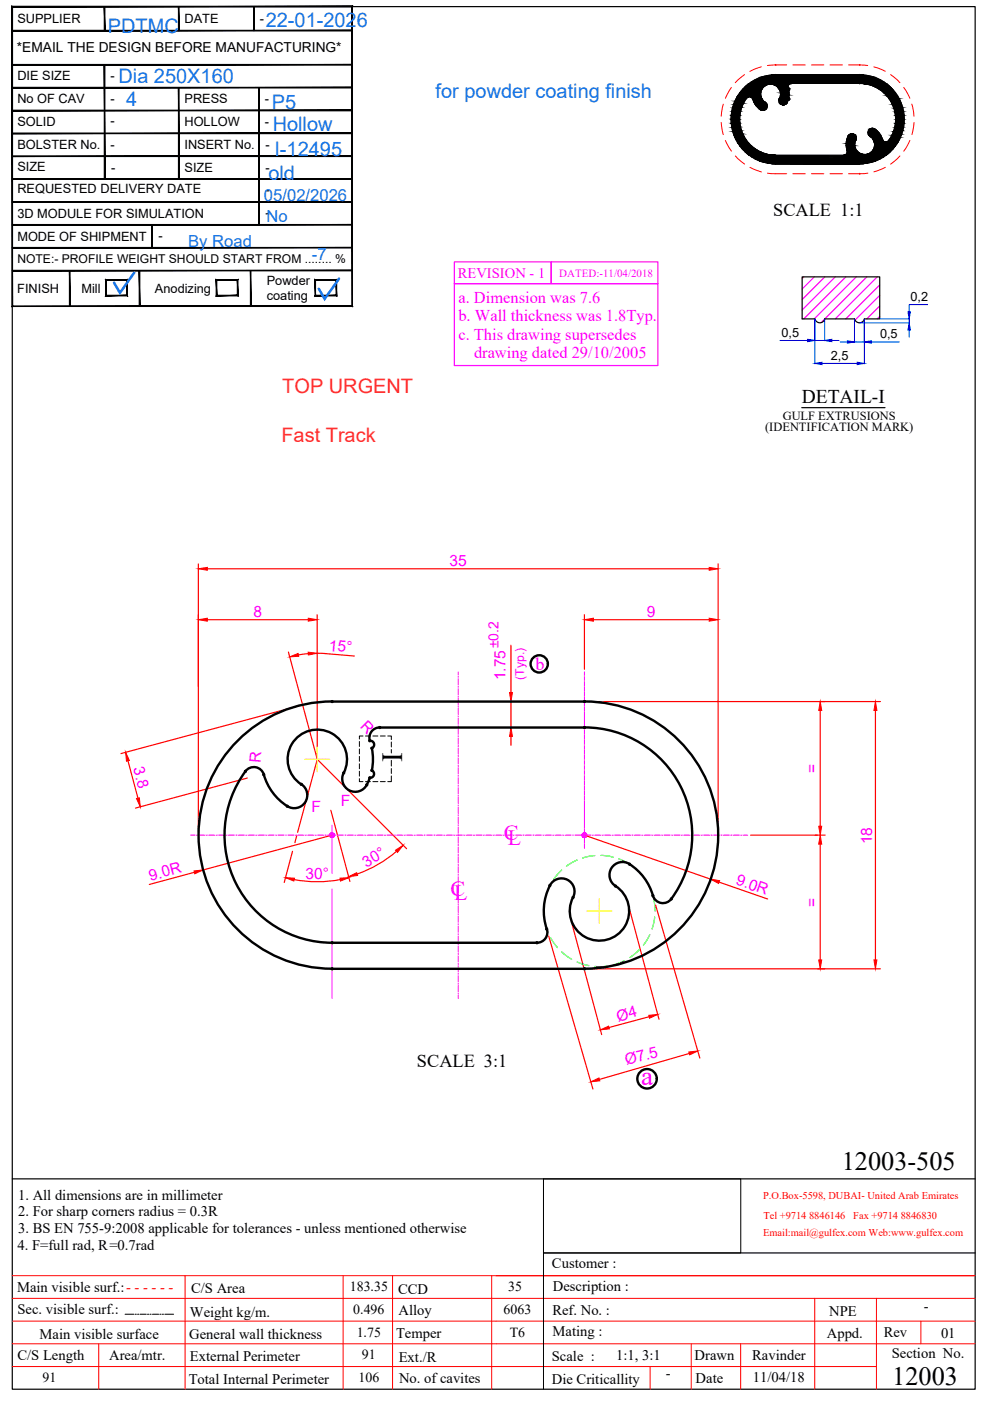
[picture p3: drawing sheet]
<svg xmlns="http://www.w3.org/2000/svg" width="210mm" height="297mm" viewBox="0 0 210 297" stroke-linecap="round" stroke-linejoin="round" font-family="sans-serif">
<!-- layer: Layer3 -->
<path d="M2.6 1.4h204.2v293.1h-204.2zM2.6 249.9h204.2M115.2 265.6h91.6" fill="none" stroke="#000" stroke-width=".25"/>
<g fill="none" stroke="#f00" stroke-width=".21">
<path d="M155.1 18.5l-1.3 2.3M157.9 15.8l-2 1.7M161.4 14.2l-2.4 .9M166.8 13.8l-4.1 .1M168.1 13.8h2.6M172 13.8h2.7M176 13.8h2.6M179.9 13.8l4.1 .1M185.3 14.2l2.4 .9M188.8 15.8l2 1.7M191.6 18.5l1.3 2.3M152.9 26l.5 2.5"/>
<path d="M153.4 22.1l-.5 2.5M153.8 29.8l1.3 2.3M155.9 33.1l2 1.7M159 35.5l2.4 1M162.7 36.7l4.1 .1M168.1 36.8h2.6M172 36.8h2.7M176 36.8h2.6M184 36.7l-4.1 .1M187.7 35.5l-2.4 .9M190.8 33.1l-2 1.7M192.9 29.8l-1.3 2.3"/>
<path d="M193.3 22.1l.5 2.5M193.8 26l-.4 2.5M2.6 270.5h204.2M2.6 275.3h204.2M39.2 270.5v24M72.7 270.5v24M83.2 270.5v24M104.2 270.5v24M172.7 275.3v19.2M185.8 275.3v19.2M2.6 289.7h183.2M20.9 284.9v9.6"/>
<path d="M137.8 289.7v4.8M146.6 284.9v9.6M157 284.9v9.6M195.2 280.1v4.8M206.8 284.9h-204.2M206.8 280.1h-204.2"/>
</g>
<g fill="none" stroke="#000" stroke-width=".21">
<path d="M164.4 15.9l17.9-.1a9.5 9.5 0 0 1 9.4 9.5 9.5 9.5 0 0 1-9.4 9.4h-17.9M164.5 15.8a9.5 9.5 0 0 0-9.5 9.5 9.5 9.5 0 0 0 9.5 9.4M167.1 18.6l.3 .2-.2 .4v1.5l.2 .3-.3 .3-.2 .4M167.1 18.6l.1-.6 .6-.3h14.5a7.6 7.6 0 0 1 6.8 4.2 7.6 7.6 0 0 1-.7 7.9M161.3 23.2l-.8-.6-.7-1.1a.85 .85 0 0 0-.5-.9 .85 .85 0 0 0-1 .2 7.6 7.6 0 0 0-.6 7.9 7.6 7.6 0 0 0 6.8 4.2M162.3 21.7a2.14 2.14 0 0 1-.6-3 2.14 2.14 0 0 1 3-.5 2.14 2.14 0 0 1 .5 3 .92 .92 0 0 0 .6 1 .92 .92 0 0 0 1.1-.5M162.3 21.7a.92 .92 0 0 1 .2 1.3 .92 .92 0 0 1-1.2 .3M179.6 31.9l-.1 .7-.6 .3h-14.5M181.5 29.7a2.1 2.1 0 0 0 .8 2.8 2.1 2.1 0 0 0 2.8-.8 2.1 2.1 0 0 0-.6-2.8 .95 .95 0 0 1-.1-1.5 .95 .95 0 0 1 1.4 .2l.7 .7 .5 .8a.88 .88 0 0 0 1.2 .9l.2-.2M181.5 29.7a.96 .96 0 0 0-.7-1.4 .96 .96 0 0 0-1.2 1l-.2 1.6 .2 1M76.2 157.2v1.1M76.2 158.8v1"/>
<path d="M77 156h-.8v.7M77.5 156h1M79.1 156h1M80.6 156h1.1M82.2 156h.8v.8M83 157.3v1.1M83 158.9v.7M76.2 160.4v1M76.2 161.9v1.1M76.2 163.5v1.1M76.2 165.1v.6h.8M77.5 165.7h1"/>
<path d="M79.1 165.7h1M80.6 165.7h1.1M83 164.5v1.2h-.8M83 161.2v1.2M83 162.9v1.1M26.5 278.6h1.9M28.6 278.6h.3M29.2 278.6h.2M29.7 278.6h1.3M31.3 278.6h.2M31.8 278.6h.2M32.3 278.6h1.3"/>
<path d="M33.9 278.6h.3M34.4 278.6h.3M34.9 278.6h1.9"/>
</g>
<!-- layer: 0 -->
<path d="M115.2 249.9h41.9v15.7h-41.9zM115.2 249.9v44.6" fill="none" stroke="#000" stroke-width=".21"/>
<!-- layer: D -->
<g fill="#f00" stroke="#f00" stroke-width=".21">
<path d="M137.6 215.3l1.9-.2-1.8 .8z"/>
<path d="M127.3 218.3l1.7-.7 .2 .6z"/>
<path d="M26.6 159.5l.8 1.7-.6 .2z"/>
<path d="M28.9 169.3l.6-.2 .2 2z"/>
<path d="M41.1 184.6l2-.1-1.8 .8z"/>
<path d="M72.1 186.2l1.9-.1-1.8 .7z"/>
<path d="M60.5 186.1l1.9 .1-.1 .6z"/>
<path d="M83.9 180.3l1.6-1.1-1.2 1.5z"/>
<path d="M73.9 185.9l1.7-.9 .2 .6z"/>
<path d="M61.4 139.3l1.8-.8 .1 .7z"/>
<path d="M65.3 138.3l1.9 .2-1.8 .4z"/>
<path d="M42.1 131.4l1.9-.3v.6z"/>
<path d="M65.4 131.1l1.8 .3-1.8 .3z"/>
<path d="M42.1 120.6l1.9-.3v.6z"/>
<path d="M150.4 120.3l1.9 .3-1.9 .3z"/>
<path d="M173.9 148.7l.3 1.9h-.6z"/>
<path d="M173.6 175.2h.6l-.3 1.9z"/>
<path d="M173.9 177.1l.3 1.9h-.6z"/>
<path d="M173.6 203.5h.6l-.3 1.9z"/>
<path d="M150.7 186.4l1.9 .3-.2 .6z"/>
<path d="M123.9 131.4l1.9-.3v.6z"/>
<path d="M150.4 131.1l1.9 .3-1.9 .3z"/>
<path d="M185.3 203.5h.6l-.3 1.9z"/>
<path d="M185.6 148.7l.3 1.9h-.6z"/>
<path d="M125.3 229.4l1.7-.9 .2 .7z"/>
<path d="M146 223l2-.2-1.8 .9z"/>
<path d="M108.3 154.2l.3 1.9h-.6z"/>
<path d="M108 146.8h.6l-.3 1.9z"/>
</g>
<g fill="none" stroke="#f00" stroke-width=".25">
<path d="M42.1 119.6v56.8M152.3 119.6v56.8M44 120.6h106.4M44 131.4h21.4M61.2 138.2l6.1 22.8M65.4 138.6l-2.1 .3M67.2 130.3l.1 30.7M67.3 138.5l1.8 .1M69.1 138.6l6 .5M108.3 136.8v10M123.9 130.3v11.6M125.8 131.4h24.6"/>
<path d="M63.5 149.6l-37.9 10.2M108.3 148.7v5.5M108.3 156.1v1.9M124.6 148.7h62.1M173.9 150.6v24.6M185.6 150.6v52.9M27.1 161.3l2.2 7.9M52.5 165l-23.8 6.3M62.9 177.1l-.4 1.6M67.3 161l18.9 18.9M67.3 161l-4.2 15.5M70.1 171.8l4.1 15.1"/>
<path d="M70.4 177.1l-38.7 10.4M123.9 177.1l38.9 13.5M159.2 177.1h15.7M173.9 179v24.5M62 180.5l-1.7 6.6M62.4 186.5a26 26 0 0 0 9.7 0M84.1 180.5a25.7 25.7 0 0 1-8.4 4.8M116.3 198.4l9.4 32.5M121.2 195.4l6.4 24M133.3 192.2l6.4 23.9M139 191.9l9.4 32.4M124.6 205.4h62.1"/>
<path d="M137.6 215.6l-8.5 2.3M146.1 223.4l-19 5.5"/>
</g>
<g fill="#f0f" stroke="#f0f" stroke-width=".21">
<path d="M70.4 177.1h.5v.2z"/>
<path d="M123.9 177.1h.5v.2z"/>
<path d="M70.4 177.1h.5v-.2zM70.4 177.1l.4-.4 .1 .2zM70.6 176.6l-.2 .5 .4-.4z"/>
<path d="M70.4 176.6v.5l.2-.5zM70.2 176.6h.2v.5zM70 176.7l.4 .4-.2-.5z"/>
<path d="M70 176.7l-.1 .2 .5 .2zM69.9 176.9l.5 .2h-.5zM69.9 177.1v.2l.5-.2z"/>
<path d="M69.9 177.3l.1 .1 .4-.3zM70 177.4l.4-.3-.2 .5zM70.4 177.1l-.2 .5h.2z"/>
<path d="M70.4 177.1v.5h.2zM70.4 177.1l.4 .3-.2 .2zM70.4 177.1l.4 .3 .1-.1z"/>
<path d="M123.9 177.1h.5v-.2zM123.9 177.1l.4-.4 .1 .2zM124.1 176.6l-.2 .5 .4-.4z"/>
<path d="M123.9 176.6v.5l.2-.5zM123.7 176.6h.2v.5zM123.5 176.7l.4 .4-.2-.5z"/>
<path d="M123.5 176.7l-.1 .2 .5 .2zM123.4 176.9l.5 .2h-.5zM123.4 177.1v.2l.5-.2z"/>
<path d="M123.4 177.3l.1 .1 .4-.3zM123.9 177.1l-.2 .5-.2-.2zM123.9 177.1l-.2 .5h.2z"/>
<path d="M123.9 177.1v.5h.2zM123.9 177.1l.4 .3-.2 .2zM123.9 177.1l.4 .3 .1-.1z"/>
</g>
<!-- layer: C -->
<g fill="none" stroke="#f0f" stroke-width=".21">
<path d="M97.2 142.5v.6M97.2 143.4v.2M97.2 143.9v1.3M97.2 145.5v.2M97.2 146v1.3M97.2 147.6v.2M97.2 148.1v1.3M97.2 149.7v.2M97.2 150.2v1.3M97.2 151.8v.2M97.2 152.3v1.3M97.2 153.9v.2"/>
<path d="M97.2 154.4v1.3M97.2 156v.2M97.2 156.5v1.3M97.2 158.1v.2M97.2 158.6v1.3M123.9 142.5v.6M123.9 143.2v.2M123.9 143.5v.7M123.9 144.3v.1M123.9 144.6v.6M123.9 145.3v.2M123.9 145.6v.7"/>
<path d="M123.9 146.4v.1M123.9 146.6v.7M123.9 147.4v.2M123.9 147.7v.7M123.9 148.5v.1M123.9 148.7v.7M123.9 149.5v.2M123.9 149.8v.7M123.9 150.6v.1M123.9 150.9v.6M123.9 151.6v.2M123.9 151.9v.7"/>
<path d="M123.9 152.7v.1M123.9 153v.6M123.9 153.7v.2M123.9 154v.7M123.9 154.8v.1M123.9 155.1v.6M123.9 155.8v.2M123.9 156.1v.6M123.9 156.9v.1M123.9 157.1v.7M123.9 157.9v.2M123.9 158.2v.7"/>
<path d="M123.9 159v.1M123.9 159.2v.7M40.4 177.1h1M41.6 177.1h.3M42.1 177.1h1.4M43.7 177.1h.3M44.2 177.1h1.4M45.8 177.1h.3M46.3 177.1h1.3M47.9 177.1h.3M48.4 177.1h1.3M50 177.1h.3"/>
<path d="M50.5 177.1h1.4M52.1 177.1h.3M52.6 177.1h1.4M54.2 177.1h.3M54.7 177.1h1.3M56.3 177.1h.3M56.8 177.1h1.3M58.4 177.1h.3M58.9 177.1h1.3M60.5 177.1h.3M61 177.1h1.3M62.6 177.1h.3"/>
<path d="M63.1 177.1h1.4M64.7 177.1h.3M65.2 177.1h1.3M66.8 177.1h.3M67.3 177.1h1.3M68.9 177.1h.3M69.4 177.1h1.3M70.4 174.9v.8M70.4 175.8v.1M70.4 176.1v.6M70.4 176.9v.1M70.4 177.1v.7"/>
<path d="M70.4 177.9v.1M70.4 178.2v.6M70.4 179v.1M70.4 179.2v.7M70.4 180v.1M71 177.1h.3M71.5 177.1h1.3M73.1 177.1h.3M73.6 177.1h1.3M75.2 177.1h.3M75.7 177.1h1.3M77.3 177.1h.3"/>
<path d="M77.8 177.1h1.3M79.4 177.1h.3M79.9 177.1h1.3M81.5 177.1h.3M82 177.1h1.3M83.6 177.1h.3M84.1 177.1h1.3M85.7 177.1h.3M86.2 177.1h1.3M87.8 177.1h.3M88.3 177.1h1.3M89.9 177.1h.2"/>
<path d="M90.4 177.1h1.3M92 177.1h.2M92.5 177.1h1.3M94.1 177.1h.2M94.6 177.1h1.3M96.2 177.1h.3M96.7 177.1h1.3M97.2 160.2v.2M97.2 160.7v1.3M97.2 162.2v.3M97.2 162.8v1.3M97.2 164.3v.3"/>
<path d="M97.2 164.9v1.3M97.2 166.5v.2M97.2 167v1.3M97.2 168.6v.2M97.2 169.1v1.3M97.2 170.7v.2M97.2 171.2v1.3M97.2 172.7v.3M97.2 173.3v1.3M97.2 174.8v.3M97.2 175.4v1.3M97.2 176.9v.3"/>
<path d="M97.2 177.5v1.3M97.2 179v.3M97.2 179.6v1.3M98.3 177.1h.3M98.8 177.1h1.3M100.4 177.1h.2M100.9 177.1h1.3M102.5 177.1h.2M103 177.1h1.3M104.6 177.1h.2M105.1 177.1h1.3M106.7 177.1h.2"/>
<path d="M107.2 177.1h1.3M108.8 177.1h.2M109.3 177.1h1.3M110.9 177.1h.2M111.4 177.1h1.3M113 177.1h.2M113.5 177.1h1.3M115.1 177.1h.2M115.6 177.1h1.3M117.2 177.1h.2M117.7 177.1h1.3M119.3 177.1h.2"/>
<path d="M119.8 177.1h1.3M121.4 177.1h.2M121.9 177.1h1.3M123.5 177.1h.2M123.9 160v.2M123.9 160.3v.7M123.9 161.1v.1M123.9 161.3v.7M123.9 162.1v.2M123.9 162.4v.7M123.9 163.2v.1M123.9 163.4v.7"/>
<path d="M123.9 164.2v.2M123.9 164.5v.6M123.9 165.3v.1M123.9 165.6v.6M123.9 166.3v.2M123.9 166.6v.6M123.9 167.4v.1M123.9 167.6v.7M123.9 168.4v.2M123.9 168.7v.6M123.9 169.5v.1M123.9 169.7v.7"/>
<path d="M123.9 170.5v.2M123.9 170.8v.6M123.9 171.6v.1M123.9 171.8v.7M123.9 172.6v.1M123.9 172.9v.7M123.9 173.7v.1M123.9 173.9v.7M123.9 174.7v.2M123.9 175v.6M123.9 175.8v.1M123.9 176v.7"/>
<path d="M123.9 176.8v.2M123.9 177.1v.6M123.9 177.9v.1M123.9 178.1v.7M123.9 178.9v.2M123.9 179.2v.7M124 177.1h1.3M125.6 177.1h.2M126.1 177.1h1.3M127.7 177.1h.2M128.2 177.1h1.3M129.8 177.1h.2"/>
<path d="M130.3 177.1h1.3M131.9 177.1h.2M132.4 177.1h1.3M134 177.1h.2M134.5 177.1h1.3M136.1 177.1h.2M136.6 177.1h1.3M138.2 177.1h.2M138.7 177.1h1.3M140.3 177.1h.2M140.8 177.1h1.3M142.4 177.1h.2"/>
<path d="M142.9 177.1h1.3M144.5 177.1h.2M145 177.1h1.3M146.6 177.1h.2M147.1 177.1h1.3M148.7 177.1h.2M149.2 177.1h1.3M150.7 177.1h.3M151.3 177.1h1.3M152.8 177.1h.3M153.4 177.1h1.3M154.9 177.1h.3"/>
<path d="M155.5 177.1h1.3M157.1 177.1h.2M157.6 177.1h.9M70.4 180.3v.6M70.4 181v.2M70.4 181.3v.7M70.4 182.1v.1M70.4 182.4v.6M70.4 183.1v.2M70.4 183.4v.7M70.4 184.2v.1M70.4 184.5v.7"/>
<path d="M70.4 188.5v.4M70.4 189v.2M70.4 189.3v.6M70.4 190.1v.1M70.4 190.3v.7M70.4 191.1v.1M70.4 191.4v.6M70.4 192.2v.1M70.4 192.4v.7M70.4 193.2v.1M70.4 193.5v.6M70.4 194.3v.1"/>
<path d="M70.4 194.5v.7M70.4 195.3v.1M70.4 195.6v.6M70.4 196.4v.1M70.4 196.6v.7M70.4 197.4v.1M70.4 197.7v.6M70.4 198.5v.1M70.4 198.7v.7M70.4 199.5v.1M70.4 199.8v.6M97.2 181.2v.2"/>
<path d="M97.2 181.7v1.3M97.2 183.2v.3M97.2 183.8v1.3M97.2 185.3v.3M97.2 185.9v1.3M97.2 187.4v.3M97.2 188v1.3M97.2 189.5v.3M97.2 190.1v1.3M97.2 191.6v.3M97.2 192.2v1.3M97.2 193.7v.3"/>
<path d="M97.2 194.3v1.3M97.2 195.8v.3M97.2 196.3v1.4M97.2 197.9v.3M97.2 198.5v1.3M70.4 200.6v.1M70.4 200.8v.7M70.4 201.6v.1M70.4 201.9v.6M70.4 202.7v.1M70.4 202.9v.7M70.4 203.7v.1"/>
<path d="M70.4 204v.6M70.4 204.8v.1M70.4 205v.7M70.4 205.8v.1M70.4 206.1v.6M70.4 206.8v.2M70.4 207.1v.7M70.4 207.9v.1M70.4 208.2v.6M70.4 208.9v.2M70.4 209.2v.7M70.4 210v.1"/>
<path d="M70.4 210.3v.6M70.4 211.1v.1M70.4 211.3v.4M97.2 200v.3M97.2 200.6v1.3M97.2 202.1v.3M97.2 202.7v1.3M97.2 204.2v.3M97.2 204.8v1.3M97.2 206.3v.3M97.2 206.8v1.4M97.2 208.4v.3"/>
<path d="M97.2 208.9v1.4M97.2 210.5v.3M97.2 211v.7"/>
</g>
<g fill="none" stroke="#ff0" stroke-width=".25">
<path d="M67.3 158.4v.3M67.3 158.8h.1M67.3 158.9v.4M67.3 159.4v.1M67.3 159.5v.4M64.6 161h.4M65 161h.1M65.2 161h.4M65.7 161h.1M65.8 161h.4M66.3 161h.1M66.4 161h.4"/>
<path d="M66.9 161h.1M67.1 161h.4M67.3 160v.1M67.3 160.2v.4M67.3 160.6v.1M67.3 160.8v.4M67.3 161.3h.1M67.3 161.4v.4M67.3 161.9v.1M67.3 162.1v.3M67.3 162.5v.1M67.3 162.7v.4"/>
<path d="M67.3 163.2h.1M67.3 163.3v.3M67.5 161h.1M67.7 161h.4M68.2 161h.1M68.3 161h.4M68.8 161h.1M69 161h.4M69.4 161h.1M69.6 161h.3M124.5 193.2h.3M124.8 193.2h.1"/>
<path d="M125 193.2h.4M125.5 193.2h.1M125.6 193.2h.4M126.1 193.2h.1M126.3 193.2h.4M126.7 193.2h.1M126.9 193.2h.4M127.1 190.5v.3M127.1 190.9v.1M127.1 191.1v.4M127.1 191.5v.1M127.1 191.7v.4"/>
<path d="M127.1 192.2h.1M127.1 192.3v.4M127.1 192.8v.1M127.1 193v.3M127.1 193.4v.1M127.1 193.6v.4M127.1 194.1h.1M127.1 194.2v.4M127.1 194.7v.1M127.1 194.8v.4M127.1 195.3v.1M127.1 195.5v.3"/>
<path d="M127.4 193.2h.1M127.5 193.2h.4M128 193.2h.1M128.1 193.2h.4M128.6 193.2h.1M128.8 193.2h.4M129.2 193.2h.1M129.4 193.2h.3"/>
</g>
<!-- layer: H -->
<g fill="none" stroke="#0f0" stroke-width=".25">
<path d="M115.4 191.2l-.1 2.6M115.5 195.1l.7 2.5M116.7 187.5l-1 2.5M116.7 198.8l1.5 2.1M119.1 184.5l-1.7 1.9M122.3 182.4l-2.2 1.2M126.1 181.4l-2.6 .5M127.4 181.4l2.6 .3M131.2 182.1l2.3 1.2M134.6 184.1l1.8 1.8M137.1 187l1.2 2.3M137.8 198.2l-1.4 2.2"/>
<path d="M138.6 190.6l.3 2.6M138.8 194.4l-.5 2.6M119.1 201.8l2.1 1.6M122.4 204l2.4 .7M128.7 204.8l-2.6 .1M132.4 203.7l-2.4 .9M135.6 201.4l-2 1.6"/>
</g>
<!-- layer: D -->
<g fill="none" stroke="#f0f" stroke-width=".25">
<path d="M96.3 55.5h20.6v4.6h-20.6zM116.9 55.5h22.6v4.6h-22.6zM170.4 58.7l-.3 .4M172.7 58.7l-2.6 2.6M174.9 58.7l-4.8 4.8M177.1 58.7l-7 7M179.3 58.7l-8.9 8.9M181.5 58.7l-8.9 8.9M183.8 58.7l-9.7 9.7M186 58.7l-8.9 8.9M96.3 60.1h43.2v17.4h-43.2zM186.5 67.1l-.5 .5"/>
<path d="M186.5 64.9l-2.7 2.7M186.5 62.6l-5.2 5.3M186.5 60.4l-7.2 7.2"/>
</g>
<!-- layer: Layer3 -->
<g fill="none" stroke="#000" stroke-width=".51">
<path d="M50.4 157a28.1 28.1 0 0 1 20-8.3h53.5a28.3 28.3 0 0 1 28.4 28.4 28.3 28.3 0 0 1-28.4 28.3h-53.5a28.3 28.3 0 0 1-26.1-17.5 28.3 28.3 0 0 1 6.1-30.9zM78.4 157a2.21 2.21 0 0 1 2.1-2.8h43.4a22.8 22.8 0 0 1 20.5 12.8 22.8 22.8 0 0 1-2.4 23.9 2.21 2.21 0 0 1-3.6-1 11.5 11.5 0 0 0-5.5-7 2.76 2.76 0 0 0-3.4 1.4 2.76 2.76 0 0 0 1 3.5 6.3 6.3 0 0 1 1.8 8.8 6.3 6.3 0 0 1-8.8 1.8 6.3 6.3 0 0 1-1.8-8.7 2.82 2.82 0 0 0-2.2-3.4 2.82 2.82 0 0 0-3.3 2.3 12.1 12.1 0 0 0-.2 8.8 2.21 2.21 0 0 1-2.2 2.5h-43.4a22.8 22.8 0 0 1-20.4-12.8 22.8 22.8 0 0 1 2.4-23.9 2.21 2.21 0 0 1 3.5 1M78.4 157a.84 .84 0 0 1 .9 .7 .84 .84 0 0 1-.4 .9M78.8 158.6l.3 2.1-.3 2.6M55.9 164.2a11.8 11.8 0 0 0 5 6.7M72.9 163.9a6.3 6.3 0 0 0-2.5-8.4 6.3 6.3 0 0 0-8.5 2.2 6.3 6.3 0 0 0 2 8.6 2.76 2.76 0 0 1 .8 3.8 2.76 2.76 0 0 1-3.8 .8M78.8 163.3a.84 .84 0 0 1 .5 1 .84 .84 0 0 1-.9 .6 3.9 3.9 0 0 1-2.5 2.9 2.76 2.76 0 0 1-2.8-1 2.76 2.76 0 0 1-.2-2.9"/>
<circle cx="114.3" cy="140.8" r="1.83"/>
<circle cx="137.2" cy="228.7" r="2.06"/>
</g>
<g fill="#f00" stroke="#f00" stroke-width=".21">
<circle cx="182.3" cy="36.8" r=".08"/>
<circle cx="182.3" cy="13.8" r=".08"/>
<circle cx="164.4" cy="13.8" r=".08"/>
</g>
<g fill="#000" stroke="#000" stroke-width=".21">
<path d="M161.6 23.4h.3zM165.8 22.2h.5zM180.5 28.4h.2zM184.8 27.2h.3z"/>
<path d="M22.1 1.4l.1 5.1v-5.1zM22.1 1.4l.1 5.1h-.1z"/>
<path d="M22.1 13.7l.1 24.3v-24.3zM22.1 13.7l.1 24.3h-.1z"/>
<path d="M37.8 1.4l.2 5.1v-5.1zM37.8 1.4l.2 5.1h-.2z"/>
<path d="M37.8 18.6l.2 19.4v-19.4zM37.8 18.6l.2 19.4h-.2z"/>
<path d="M53.8 1.4l.1 5.1v-5.1zM53.8 1.4l.1 5.1h-.1z"/>
<path d="M54.8 18.6l.2 29.1v-29.1zM54.8 18.6l.2 29.1h-.2z"/>
<path d="M2.6 13.8h72.1v-.1zM2.6 13.7h72.1l-72.1 .1z"/>
<path d="M2.6 6.6h72.1v-.2zM2.6 6.4h72.1l-72.1 .2z"/>
<path d="M2.7 18.7h72v-.2zM2.7 18.5h72l-72 .2z"/>
<path d="M156.9 19.6h4.4zM156.9 19.6h4.4z"/>
<path d="M156.9 19.6l4.4 .4v-.4zM156.9 19.6l4.4 .4h-4.7z"/>
<path d="M157.2 19.2l4.1 .4 .1-.4zM157.2 19.2l4.1 .4h-4.4z"/>
<path d="M157.5 19l3.9 .2 .1-.2zM157.5 19l3.9 .2h-4.2z"/>
<path d="M157.5 18.9h4.1zM157.5 18.9l4 .1z"/>
<path d="M157.9 18.5l3.7 .4 .2-.4zM157.5 18.9l.4-.4 3.7 .4z"/>
<path d="M158.1 18.3l3.7 .2 .3-.2zM158.1 18.3l3.7 .2h-3.9z"/>
<path d="M158.1 18.3h4zM158.1 18.3h4z"/>
<path d="M158.4 18.1l3.7 .2 .4-.2zM158.1 18.3l.3-.2 3.7 .2z"/>
<path d="M158.6 17.9l3.9 .2 .3-.2zM158.4 18.1l.2-.2 3.9 .2z"/>
<path d="M158.6 17.9h4.6zM158.6 17.9h4.2z"/>
<path d="M158.6 17.9h4.6zM158.6 17.9h4.6z"/>
<path d="M164.7 18.3l2.4 .1zM164.7 18.3l2.4 .1z"/>
<path d="M164.8 18.4l2.3 .1v-.1zM164.8 18.4l2.3 .1h-2.2z"/>
<path d="M164.9 18.5l2.2 .1v-.1zM164.9 18.5l2.2 .1h-2.1zM165 18.6h2.1zM165 18.6h2.1z"/>
<path d="M164.6 18.2h2.5zM164.6 18.2l2.5 .1z"/>
<path d="M164.4 18.1l2.7 .1v-.1zM164.4 18.1l2.7 .1h-2.5z"/>
<path d="M164.4 18.1h2.8zM164.4 18.1h2.7z"/>
<path d="M165 18.6h2.2zM165 18.6h2.2z"/>
<path d="M165 18.6h2.2zM165 18.6h2.2z"/>
<path d="M165 18.6l2.2 .1zM165 18.6l2.2 .1z"/>
<path d="M164.1 18h3.1zM164.1 18l3.1 .1z"/>
<path d="M165 18.7h2.3zM165 18.7h2.3z"/>
<path d="M165.3 19.2l2 .1-.1-.1zM165.3 19.2l2 .1h-1.9z"/>
<path d="M164 18h3.3zM164 18h3.2z"/>
<path d="M165.4 19.3l1.9 .4v-.4zM165.4 19.3l1.9 .4h-1.8z"/>
<path d="M165.1 18.7h2.2zM165.1 18.7h2.2z"/>
<path d="M165.3 19.1h2zM165.3 19.1l1.9 .1z"/>
<path d="M163.8 17.9h3.5zM163.8 17.9l3.5 .1z"/>
<path d="M165.5 19.7h1.8zM165.5 19.7h1.8z"/>
<path d="M165.5 19.7l1.8 .4v-.4zM165.5 19.7l1.8 .4h-1.8z"/>
<path d="M165.1 18.7l2.3 .1zM165.1 18.7l2.3 .1z"/>
<path d="M165.3 19.1h2zM165.3 19.1h2z"/>
<path d="M163.6 17.9h3.7zM163.6 17.9h3.7z"/>
<path d="M165.3 19.1h2zM165.3 19.1h2z"/>
<path d="M163.2 17.9h4.2zM163.2 17.9h4.1z"/>
<path d="M165.1 18.8h2.3zM165.1 18.8h2.3z"/>
<path d="M165.1 18.8l2.3 .1zM165.1 18.8l2.3 .1z"/>
<path d="M165.2 18.9h2.2zM165.2 18.9h2.2z"/>
<path d="M165.2 18.9l2.2 .1zM165.2 18.9l2.2 .1zM165.2 19h2.2zM165.2 19h2.2z"/>
<path d="M165.2 19h2.2zM165.2 19h2.2z"/>
<path d="M165.3 19h2.1zM165.3 19l2 .1z"/>
<path d="M158.7 17.8h8.7zM158.7 17.8l8.7 .1z"/>
<path d="M158.7 17.8h8.8zM158.7 17.8h8.7z"/>
<path d="M158.8 17.7h8.7zM158.8 17.7l8.7 .1z"/>
<path d="M158.8 17.7h8.9zM158.8 17.7h8.7z"/>
<path d="M158.9 17.7h8.9zM158.8 17.7h8.9z"/>
<path d="M164.4 15.9h18.7zM163.6 15.9h19.5z"/>
<path d="M163.6 15.9l20.4 .1-.9-.1zM162.7 16l.9-.1 20.4 .1z"/>
<path d="M162.7 16l22.1 .2-.8-.2zM161.8 16.2l.9-.2 22.1 .2z"/>
<path d="M161.8 16.2l23.9 .3-.9-.3zM161 16.5l.8-.3 23.9 .3z"/>
<path d="M161 16.5l25.5 .4-.8-.4zM160.2 16.9l.8-.4 25.5 .4z"/>
<path d="M160.2 16.9l27 .4-.7-.4zM159.5 17.3l.7-.4 27 .4z"/>
<path d="M159.5 17.3l28.4 .4-.7-.4zM158.9 17.7l.6-.4 28.4 .4z"/>
<path d="M182.3 17.7h5.6zM182.3 17.7h5.6z"/>
<path d="M183.1 17.7l4.9 .1zM183.1 17.7l4.9 .1z"/>
<path d="M183.3 17.8l4.8 .1zM183.3 17.8l4.8 .1z"/>
<path d="M183.9 17.9l4.4 .2-.2-.2zM183.9 17.9l4.4 .2h-3.7z"/>
<path d="M184.6 18.1l4 .2-.3-.2zM184.6 18.1l4 .2h-3.3z"/>
<path d="M185.3 18.3l3.4 .1zM185.3 18.3l3.4 .1z"/>
<path d="M185.4 18.4l3.6 .3-.3-.3zM185.4 18.4l3.6 .3h-2.9z"/>
<path d="M186.1 18.7l3.2 .3-.3-.3zM186.1 18.7l3.2 .3h-2.9z"/>
<path d="M186.4 19l3 .2-.1-.2zM186.4 19l3 .2h-2.6z"/>
<path d="M186.8 19.2l3 .4-.4-.4zM186.8 19.2l3 .4h-2.5z"/>
<path d="M187.3 19.6l2.5 .1zM187.3 19.6l2.5 .1z"/>
<path d="M187.4 19.7l2.8 .5-.4-.5zM187.4 19.7l2.8 .5h-2.3z"/>
<path d="M2.6 38h72.1v-.1zM2.6 37.9h72.1l-72.1 .1z"/>
<path d="M2.6 28.3h72.1v-.1zM2.6 28.2h72.1l-72.1 .1z"/>
<path d="M2.6 33.2h72.1v-.2zM2.6 33h72.1l-72.1 .2z"/>
<path d="M2.6 23.5h72.1v-.1zM2.6 23.4h72.1l-72.1 .1z"/>
<path d="M155 25.3h1.8zM155 25.3h1.8z"/>
<path d="M155 25.3l1.9 .8-.1-.8zM155 25.3l1.9 .8h-1.9z"/>
<path d="M155 24.5l1.8 .8 .1-.8zM155 24.5l1.8 .8h-1.8z"/>
<path d="M155 26.1l1.9 .1zM155 26.1l1.9 .1z"/>
<path d="M155 24.4h1.9zM155 24.4l1.9 .1z"/>
<path d="M155 26.2l2 .7-.1-.7zM155 26.2l2 .7h-1.9z"/>
<path d="M155.1 23.7l1.8 .7 .1-.7zM155.1 23.7l1.8 .7h-1.9z"/>
<path d="M155.1 26.9l1.9 .1v-.1zM155.1 26.9l1.9 .1h-1.8z"/>
<path d="M155.2 23.6l1.8 .1v-.1zM155.2 23.6l1.8 .1h-1.9z"/>
<path d="M155.2 27l2 .6-.2-.6zM155.2 27l2 .6h-1.9z"/>
<path d="M155.3 27.6l2 .3-.1-.3zM155.3 27.6l2 .3h-2z"/>
<path d="M155.3 22.9l1.7 .7 .2-.7zM155.3 22.9l1.7 .7h-1.8z"/>
<path d="M155.3 22.7l1.9 .2 .1-.2zM155.3 22.7l1.9 .2h-1.9z"/>
<path d="M155.3 27.9l2.2 .5-.2-.5zM155.3 27.9l2.2 .5h-2z"/>
<path d="M155.5 28.4l2.1 .3-.1-.3zM155.5 28.4l2.1 .3h-2z"/>
<path d="M155.5 22.2l1.8 .5 .2-.5zM155.5 22.2l1.8 .5h-2z"/>
<path d="M155.6 21.9l1.9 .3 .1-.3zM155.6 21.9l1.9 .3h-2z"/>
<path d="M155.6 28.7l2.2 .4-.2-.4zM155.6 28.7l2.2 .4h-2z"/>
<path d="M155.8 29.1l2.3 .4-.3-.4zM155.8 29.1l2.3 .4h-2.1z"/>
<path d="M155.8 21.5l1.8 .4 .3-.4zM155.8 21.5l1.8 .4h-2z"/>
<path d="M156 21.1l1.9 .4 .2-.4zM156 21.1l1.9 .4h-2.1z"/>
<path d="M156 29.5l2.3 .3-.2-.3zM156 29.5l2.3 .3h-2.2z"/>
<path d="M156.1 29.8l2.6 .5-.4-.5zM156.1 29.8l2.6 .5h-2.3z"/>
<path d="M156.1 20.8l2 .3 .2-.3zM156.1 20.8l2 .3h-2.1z"/>
<path d="M156.2 20.7h2.2zM156.2 20.7l2.1 .1h-2.2z"/>
<path d="M156.3 20.6h2.2zM156.3 20.6l2.1 .1z"/>
<path d="M156.3 20.6h2.3zM156.3 20.6h2.2z"/>
<path d="M156.4 30.3l2.4 .1zM156.4 30.3l2.4 .1z"/>
<path d="M156.3 20.5h2.4zM156.3 20.5l2.3 .1z"/>
<path d="M156.3 20.5h2.5zM156.3 20.5h2.4z"/>
<path d="M156.5 30.4l2.8 .6-.5-.6zM156.5 30.4l2.8 .6h-2.4z"/>
<path d="M156.3 20.5h2.6zM156.3 20.5h2.5z"/>
<path d="M156.9 31h2.5zM156.9 31h2.5z"/>
<path d="M156.9 31l3.1 .5-.6-.5zM156.9 31l3.1 .5h-2.7z"/>
<path d="M157.3 31.5l3 .2-.3-.2zM157.3 31.5l3 .2h-2.8z"/>
<path d="M157.5 31.7l3.1 .2-.3-.2zM157.5 31.7l3.1 .2h-2.9z"/>
<path d="M157.7 31.9l3.6 .3-.7-.3zM157.7 31.9l3.6 .3h-3.3z"/>
<path d="M156.6 20l4.7 .3v-.3zM156.6 20l4.7 .3h-4.9z"/>
<path d="M156.4 20.3l4.9 .1zM156.4 20.3l4.9 .1h-4.9z"/>
<path d="M156.4 20.4l5 .1zM156.4 20.4l5 .1z"/>
<path d="M158 32.2l3.4 .1zM158 32.2l3.4 .1z"/>
<path d="M158.9 20.5h2.5zM158.9 20.5h2.5z"/>
<path d="M159 20.5h2.4zM159 20.5h2.4z"/>
<path d="M159.2 20.5l2.2 .1zM159.2 20.5l2.2 .1z"/>
<path d="M159.3 20.6l2.1 .1zM159.3 20.6l2.1 .1z"/>
<path d="M158.1 32.3l4 .2-.7-.2zM158.1 32.3l4 .2h-3.7z"/>
<path d="M159.4 20.7l2.1 .1zM159.4 20.7l2.1 .1z"/>
<path d="M159.5 20.8h2zM159.5 20.8h2z"/>
<path d="M159.5 20.8l2 .1zM159.5 20.8l2 .1z"/>
<path d="M159.6 20.9l2 .1-.1-.1zM159.6 20.9l2 .1h-2z"/>
<path d="M161.6 23.4h.3zM161.6 23.4h.3z"/>
<path d="M159.6 21l2.1 .2-.1-.2zM159.6 21l2.1 .2h-2.1z"/>
<path d="M159.6 21.2l2.3 .3-.2-.3zM159.6 21.2l2.3 .3h-2.1z"/>
<path d="M159.8 21.5l2.3 .1zM159.8 21.5l2.3 .1z"/>
<path d="M159.8 21.6l2.4 .1-.1-.1zM159.8 21.6l2.4 .1h-2.3z"/>
<path d="M161.4 23.4h.7zM161.4 23.4h.5z"/>
<path d="M158.4 32.5l4.5 .3-.8-.3zM158.4 32.5l4.5 .3h-4.3z"/>
<path d="M161.4 23.3h.7zM161.4 23.3l.7 .1z"/>
<path d="M161.3 23.3h.9zM161.3 23.3h.8z"/>
<path d="M159.9 21.7l2.5 .1zM159.9 21.7l2.5 .1z"/>
<path d="M161.2 23.2h1zM161.2 23.2l1 .1z"/>
<path d="M161.1 23.2h1.3zM161.1 23.2h1.1z"/>
<path d="M159.9 21.8l2.6 .1-.1-.1zM159.9 21.8l2.6 .1h-2.5z"/>
<path d="M161 23.1h1.5zM161 23.1l1.4 .1z"/>
<path d="M160 21.9l2.6 .2-.1-.2zM160 21.9l2.6 .2h-2.5z"/>
<path d="M160.1 22.1h2.5zM160.1 22.1h2.5z"/>
<path d="M160.8 22.9l1.7 .2 .1-.2zM160.8 22.9l1.7 .2h-1.5z"/>
<path d="M160.1 22.1l2.5 .2v-.2zM160.1 22.1l2.5 .2h-2.4z"/>
<path d="M160.6 22.7l2 .2v-.2zM160.6 22.7l2 .2h-1.8zM160.8 22.9h1.8zM160.8 22.9h1.8z"/>
<path d="M160.2 22.3l2.5 .1-.1-.1zM160.2 22.3l2.5 .1h-2.4z"/>
<path d="M160.3 22.4l2.4 .1zM160.3 22.4l2.4 .1z"/>
<path d="M160.4 22.5l2.3 .1zM160.4 22.5l2.3 .1z"/>
<path d="M160.5 22.6l2.1 .1 .1-.1zM160.5 22.6l2.1 .1h-2z"/>
<path d="M158.6 32.8h4.8zM158.6 32.8h4.8z"/>
<path d="M158.7 32.8l4.9 .1zM158.7 32.8l4.9 .1z"/>
<path d="M158.8 32.9h5.6zM158.8 32.9h5.6z"/>
<path d="M165.8 22.2h.4zM166 22.2h.2z"/>
<path d="M165.8 22.2h.5zM165.8 22.2h.5z"/>
<path d="M165.7 22.1h.8zM165.7 22.1l.6 .1z"/>
<path d="M165.6 22.1h.9zM165.6 22.1h.9z"/>
<path d="M165.5 22h1.1zM165.5 22l1 .1z"/>
<path d="M165.5 22h1.2zM165.5 22h1.1z"/>
<path d="M165.4 21.9h1.4zM165.4 21.9l1.3 .1z"/>
<path d="M165.4 21.9h1.4zM165.4 21.9h1.4z"/>
<path d="M165.3 21.8l1.5 .1 .1-.1zM165.3 21.8l1.5 .1h-1.4z"/>
<path d="M165.2 21.7h1.7zM165.2 21.7l1.7 .1z"/>
<path d="M165.2 21.6l1.7 .1v-.1zM165.2 21.6l1.7 .1h-1.7z"/>
<path d="M165.2 21.4l1.7 .2 .1-.2zM165.2 21.4l1.7 .2h-1.7z"/>
<path d="M165.1 21.3h2zM165.1 21.3h2.1z"/>
<path d="M165.1 21.3l1.9 .1 .1-.1zM165.1 21.3l1.9 .1h-1.8z"/>
<path d="M165.1 21.3h2.1zM165.1 21.3h2.1z"/>
<path d="M165.1 21.2h2.1zM165.1 21.2l2.1 .1z"/>
<path d="M165.3 20.7l2 .1zM165.3 20.7l2 .1z"/>
<path d="M165.2 21.2h2zM165.1 21.2h2.1z"/>
<path d="M165.4 20.5l1.8 .2 .1-.2zM165.4 20.5l1.8 .2h-1.9z"/>
<path d="M165.3 20.8h2zM165.3 20.8h2z"/>
<path d="M165.2 21.2h2.1zM165.2 21.2h2z"/>
<path d="M165.5 20.1l1.8 .1zM165.5 20.1l1.8 .1z"/>
<path d="M165.5 20.2l1.8 .3v-.3zM165.5 20.2l1.8 .3h-1.9z"/>
<path d="M165.3 20.8h2zM165.3 20.8h2z"/>
<path d="M165.2 21.2h2.1zM165.2 21.2h2.1z"/>
<path d="M165.3 20.8l2.1 .1zM165.3 20.8l2.1 .1z"/>
<path d="M165.2 21.1h2.1zM165.2 21.1l2.1 .1z"/>
<path d="M165.3 20.9h2.1zM165.3 20.9h2.1z"/>
<path d="M165.2 20.9h2.2zM165.2 20.9h2.2z"/>
<path d="M165.2 20.9l2.2 .1zM165.2 20.9l2.2 .1z"/>
<path d="M165.2 21h2.2zM165.2 21h2.2z"/>
<path d="M165.2 21l2.2 .1zM165.2 21l2.2 .1z"/>
<path d="M165.2 21.1h2.2zM165.2 21.1h2.2z"/>
<path d="M165.2 21.1h2.2zM165.2 21.1h2.1z"/>
<path d="M180.5 28.4h.4zM180.4 28.4h.5z"/>
<path d="M180.4 28.4h.5zM180.4 28.4h.5z"/>
<path d="M180.4 28.4l.7 .1zM180.2 28.5h.9z"/>
<path d="M180.2 28.5h.9zM180.2 28.5h.9z"/>
<path d="M180.2 28.5l1 .1zM180.1 28.6h1.1z"/>
<path d="M180.1 28.6h1.1zM180.1 28.6h1.1z"/>
<path d="M180 28.6l1.3 .1zM179.9 28.7h1.4z"/>
<path d="M179.4 30.5l1.8 .4v-.4zM179.4 30.5l1.8 .4h-1.8z"/>
<path d="M179.4 30.9h1.9zM179.4 30.9h1.9z"/>
<path d="M179.4 30.4h1.9zM179.4 30.4l1.8 .1z"/>
<path d="M179.4 30.9l1.9 .4v-.4zM179.4 30.9l1.9 .4h-1.8z"/>
<path d="M179.4 30.1l1.9 .3v-.3zM179.4 30.1l1.9 .3h-1.9z"/>
<path d="M179.5 31.3l1.9 .1-.1-.1zM179.5 31.3l1.9 .1h-1.9z"/>
<path d="M179.9 28.7h1.5zM179.9 28.7h1.5z"/>
<path d="M179.9 28.7l1.5 .1v-.1zM179.9 28.7l1.5 .1h-1.6z"/>
<path d="M179.5 31.4l2 .3-.1-.3zM179.5 31.4l2 .3h-2z"/>
<path d="M179.5 29.9l1.8 .2 .1-.2zM179.5 29.9l1.8 .2h-1.9z"/>
<path d="M179.8 28.8l1.7 .1zM179.8 28.8l1.7 .1z"/>
<path d="M179.8 28.9l1.7 .1v-.1zM179.8 28.9l1.7 .1h-1.7z"/>
<path d="M179.5 29.7l1.9 .2 .1-.2zM179.5 29.7l1.9 .2h-1.9z"/>
<path d="M179.5 31.7l2.2 .2-.2-.2zM179.5 31.7l2.2 .2h-2.1z"/>
<path d="M179.8 29l1.7 .2v-.2zM179.8 29l1.7 .2h-1.8z"/>
<path d="M179.6 29.5l1.9 .2v-.2zM179.6 29.5l1.9 .2h-2z"/>
<path d="M179.7 29.2l1.8 .1v-.1zM179.7 29.2l1.8 .1h-1.9z"/>
<path d="M179.6 29.3l1.9 .1zM179.6 29.3l1.9 .1z"/>
<path d="M179.6 29.4l1.9 .1v-.1zM179.6 29.4l1.9 .1h-1.9z"/>
<path d="M179.6 31.9l2.1 .1zM179.6 31.9l2.1 .1z"/>
<path d="M179.6 32l2.2 .1zM179.6 32l2.2 .1z"/>
<path d="M179.6 32.1l2.3 .1-.1-.1zM179.6 32.1l2.3 .1h-2.3z"/>
<path d="M179.6 32.2l2.4 .1zM179.6 32.2l2.4 .1z"/>
<path d="M179.6 32.3h2.5zM179.6 32.3h2.5z"/>
<path d="M179.6 32.3l2.7 .2-.2-.2zM179.6 32.3l2.7 .2h-2.7z"/>
<path d="M179.6 32.5h2.7zM179.6 32.5h2.7z"/>
<path d="M179.6 32.5l2.9 .1zM179.6 32.5l2.9 .1h-3z"/>
<path d="M179.5 32.6l3.2 .1zM179.5 32.6l3.2 .1z"/>
<path d="M179.5 32.7h3.4zM179.5 32.7h3.4z"/>
<path d="M179.4 32.7l3.7 .1zM179.4 32.7l3.7 .1z"/>
<path d="M179.4 32.8h4.1zM179.3 32.8h4.2z"/>
<path d="M163.6 34.7h19.5zM163.6 34.7h18.7z"/>
<path d="M162.7 34.6h21.3zM162.7 34.6l20.4 .1z"/>
<path d="M161.8 34.4l22.2 .2 .8-.2zM161.8 34.4l22.2 .2h-21.3z"/>
<path d="M184.8 27.2h.3zM184.8 27.2h.3z"/>
<path d="M184.8 27.2l.5 .1zM184.6 27.3h.7z"/>
<path d="M184.6 27.3h.7zM184.6 27.3h.7z"/>
<path d="M184.6 27.3l.8 .1zM184.5 27.4h.9z"/>
<path d="M184.5 27.4h1zM184.4 27.4h1.1z"/>
<path d="M184.4 27.4l1.2 .1zM184.3 27.5h1.3z"/>
<path d="M184.3 27.5l1.5 .1-.2-.1zM184.3 27.5l1.5 .1h-1.6z"/>
<path d="M161 34.1l23.8 .3 .9-.3zM161 34.1l23.8 .3h-23z"/>
<path d="M184.2 27.6l1.7 .1zM184.2 27.6l1.7 .1z"/>
<path d="M184.1 27.7l1.9 .1zM184.1 27.7l1.9 .1h-1.9z"/>
<path d="M184.1 27.8l2.1 .2-.2-.2zM184.1 27.8l2.1 .2h-2.2z"/>
<path d="M184 28l2.3 .1-.1-.1zM184 28l2.3 .1h-2.3z"/>
<path d="M184 28.1h2.3zM184 28.1h2.3z"/>
<path d="M184 28.1l2.5 .2-.2-.2zM184 28.1l2.5 .2h-2.4z"/>
<path d="M184.1 28.3l2.5 .2-.1-.2zM184.1 28.3l2.5 .2h-2.5z"/>
<path d="M160.2 33.8l25.5 .3 .8-.3zM160.2 33.8l25.5 .3h-24.7z"/>
<path d="M184.1 28.5h2.5zM184.1 28.5h2.5z"/>
<path d="M184.1 28.5l2.6 .1zM184.1 28.5l2.6 .1z"/>
<path d="M184.2 28.6l2.6 .2-.1-.2zM184.2 28.6l2.6 .2h-2.5z"/>
<path d="M184.3 28.8l2.5 .1zM184.3 28.8l2.5 .1z"/>
<path d="M184.4 28.9l2.5 .1-.1-.1zM184.4 28.9l2.5 .1h-2.3z"/>
<path d="M184.6 29l2.3 .2zM184.6 29l2.3 .2z"/>
<path d="M184.8 29.2l2.2 .2-.1-.2zM184.8 29.2l2.2 .2h-2z"/>
<path d="M185 29.4l2.1 .2-.1-.2zM185 29.4l2.1 .2h-2z"/>
<path d="M185.1 29.6l2.1 .1-.1-.1zM185.1 29.6l2.1 .1h-2z"/>
<path d="M185.2 29.7l2 .1zM185.2 29.7l2 .1z"/>
<path d="M185.2 29.8h2zM185.2 29.8h2z"/>
<path d="M185.3 29.8l2 .1zM185.3 29.8l2 .1z"/>
<path d="M159.5 33.3l27 .5 .7-.5zM159.5 33.3l27 .5h-26.3z"/>
<path d="M185.3 29.9l2.1 .1zM185.3 29.9l2.1 .1z"/>
<path d="M185.3 30l2.3 .1zM185.3 30l2.3 .1z"/>
<path d="M185.3 30.1h2.4zM185.3 30.1h2.4z"/>
<path d="M185.3 30.1h2.5zM185.3 30.1h2.5z"/>
<path d="M158.9 32.9l28.3 .4 .7-.4zM158.9 32.9l28.3 .4h-27.7z"/>
<path d="M179 32.9h8.9zM178.9 32.9h9z"/>
<path d="M179.2 32.9h8.7zM179 32.9h8.9z"/>
<path d="M179.2 32.8h8.8zM179.2 32.9h8.7z"/>
<path d="M179.3 32.8h8.7zM179.2 32.8h8.8z"/>
<path d="M179.3 32.8h8.8zM179.3 32.8h8.7z"/>
<path d="M183.9 32.7h4.3zM183.5 32.8h4.6z"/>
<path d="M184.2 32.6l4 .1 .1-.1zM183.9 32.7l.3-.1 4 .1z"/>
<path d="M184.6 32.3l3.7 .3 .3-.3zM184.2 32.6l.4-.3 3.7 .3z"/>
<path d="M184.7 32.3h3.9zM184.7 32.3h3.9z"/>
<path d="M184.9 32.1l3.7 .2 .2-.2zM184.7 32.3l.2-.2 3.7 .2z"/>
<path d="M185.1 31.7l3.7 .4 .4-.4zM185.1 31.7l3.7 .4h-3.9z"/>
<path d="M185.2 31.7h4.1zM185.2 31.7h4z"/>
<path d="M185.3 31.4l4 .3 .2-.3zM185.3 31.4l4 .3h-4.1z"/>
<path d="M185.4 31h4.4zM185.4 31h4.4z"/>
<path d="M185.4 31l4.1 .4 .3-.4zM185.4 31l4.1 .4h-4.2z"/>
<path d="M185.4 30.6l4.4 .4 .3-.4zM185.4 30.6l4.4 .4h-4.4z"/>
<path d="M187.9 20.2l2.4 .1zM187.9 20.2l2.4 .1z"/>
<path d="M188 20.3l2.6 .6-.3-.6zM188 20.3l2.6 .6h-2.2z"/>
<path d="M185.4 30.3l4.7 .3 .2-.3zM185.4 30.3l4.7 .3h-4.7z"/>
<path d="M185.4 30.2h5zM185.4 30.2l4.9 .1z"/>
<path d="M188 30.1h2.4zM187.8 30.1h2.6z"/>
<path d="M185.3 30.1h5.1zM185.3 30.1l5.1 .1z"/>
<path d="M188.1 30.1h2.3zM188 30.1h2.4z"/>
<path d="M188.2 30h2.3zM188.1 30.1h2.3z"/>
<path d="M188.3 29.9h2.2zM188.2 30h2.3z"/>
<path d="M188.4 29.8h2.2zM188.4 29.8l2.1 .1h-2.2z"/>
<path d="M188.4 20.9l2.3 .2-.1-.2zM188.4 20.9l2.3 .2h-2.1z"/>
<path d="M188.6 21.1l2.3 .4-.2-.4zM188.6 21.1l2.3 .4h-2z"/>
<path d="M188.6 29.5l2 .3 .1-.3zM188.6 29.5l2 .3h-2.2z"/>
<path d="M188.8 29.2l1.9 .3 .2-.3zM188.8 29.2l1.9 .3h-2.1z"/>
<path d="M188.9 21.5l2.2 .4-.2-.4zM188.9 21.5l2.2 .4h-2z"/>
<path d="M189.1 21.9l2.1 .3-.1-.3zM189.1 21.9l2.1 .3h-2z"/>
<path d="M189.1 28.7l1.8 .5 .2-.5zM189.1 28.7l1.8 .5h-2.1z"/>
<path d="M189.2 28.4l1.9 .3 .1-.3zM189.2 28.4l1.9 .3h-2z"/>
<path d="M189.2 22.2l2.1 .5-.1-.5zM189.2 22.2l2.1 .5h-1.9z"/>
<path d="M189.4 22.7l2 .3-.1-.3zM189.4 22.7l2 .3h-1.9z"/>
<path d="M189.4 27.9l1.8 .5 .1-.5zM189.4 27.9l1.8 .5h-2z"/>
<path d="M189.5 23l2.1 .6-.2-.6zM189.5 23l2.1 .6h-1.9z"/>
<path d="M189.5 27.7l1.8 .2 .1-.2zM189.5 27.7l1.8 .2h-1.9z"/>
<path d="M189.7 23.6l1.9 .2v-.2zM189.7 23.6l1.9 .2h-1.9z"/>
<path d="M189.7 27l1.7 .7 .2-.7zM189.7 27l1.7 .7h-1.9z"/>
<path d="M189.7 23.8l2 .6-.1-.6zM189.7 23.8l2 .6h-1.9z"/>
<path d="M189.7 26.9h1.9zM189.7 26.9l1.9 .1h-1.9z"/>
<path d="M189.8 24.4l1.9 .1zM189.8 24.4l1.9 .1z"/>
<path d="M189.8 24.5l1.9 .8v-.8zM189.8 24.5l1.9 .8h-1.8z"/>
<path d="M189.8 26.1l1.9 .1zM189.8 26.1l1.9 .1z"/>
<path d="M189.8 26.2l1.8 .7 .1-.7zM189.8 26.2l1.8 .7h-1.9z"/>
<path d="M189.9 25.3h1.8zM189.9 25.3h1.8z"/>
<path d="M189.9 25.3l1.8 .8v-.8zM189.9 25.3l1.8 .8h-1.9z"/>
<path d="M14.7 57.4l.2 7.5v-7.5zM14.7 57.4l.2 7.5h-.2z"/>
<path d="M22.4 59.3l.1 .1 4.5-.1zM22.5 59.4l4.5-.1-.1 .1zM27 59.3l-.1 .1 .1 3.3zM26.9 59.4l.1 3.3-.1-.1zM22.4 62.7h4.6l-.1-.1zM22.4 62.7l.1-.1h4.4zM22.4 59.3v3.4l.1-.1zM22.4 59.3l.1 .1v3.2z"/>
<path d="M29.5 57.4l.2 7.5v-7.5zM29.5 57.4l.2 7.5h-.2z"/>
<path d="M32.2 47.7l.1 4.8v-4.8zM32.2 47.7l.1 4.8h-.1z"/>
<path d="M45.8 59.3l.2 .1 4.5-.1zM46 59.4l4.5-.1-.2 .1zM50.5 59.3l-.2 .1 .2 3.3zM50.3 59.4l.2 3.3-.2-.1zM45.8 62.7h4.7l-.2-.1zM45.8 62.7l.2-.1h4.3zM45.8 59.3v3.4l.2-.1zM45.8 59.3l.2 .1v3.2z"/>
<path d="M53.1 57.4l.1 7.5v-7.5zM53.1 57.4l.1 7.5h-.1z"/>
<path d="M66.8 59.3l.1 .1 4.5-.1zM66.9 59.4l4.5-.1-.2 .1zM71.4 59.3l-.2 .1 .2 3.3zM71.2 59.4l.2 3.3-.2-.1zM66.8 62.7h4.6l-.2-.1zM66.9 62.6h4.3l-4.4 .1zM66.8 59.3v3.4l.1-.1zM66.8 59.3l.1 .1v3.2z"/>
<path d="M2.6 42.9h72.1v-.2zM2.6 42.7h72.1l-72.1 .2z"/>
<path d="M2.6 47.7h72.1v-.1zM2.6 47.6h72.1l-72.1 .1z"/>
<path d="M2.6 52.6h72.1v-.1zM2.6 52.5h72.1l-72.1 .1z"/>
<path d="M2.6 57.4h72.1v-.1zM2.6 57.3h72.1l-72.1 .1z"/>
<path d="M2.5 65h72.2l-.1-.1zM2.5 65l.2-.1h71.9zM2.5 1.3v63.7l.2-.1zM2.5 1.3l.2 .2v63.4zM2.5 1.3l.2 .2 72-.2zM2.7 1.5l72-.2-.1 .2zM74.7 1.3l-.1 .2 .1 63.5zM74.6 1.5l.1 63.5-.1-.1z"/>
<circle cx="164.4" cy="15.9" r=".08"/>
<circle cx="167.1" cy="18.6" r=".08"/>
<circle cx="167.2" cy="19.2" r=".08"/>
<circle cx="167.8" cy="17.7" r=".08"/>
<circle cx="182.3" cy="15.9" r=".08"/>
<circle cx="182.3" cy="17.7" r=".08"/>
<circle cx="158.3" cy="20.8" r=".08"/>
<circle cx="159.6" cy="21" r=".08"/>
<circle cx="161.3" cy="23.2" r=".08"/>
<circle cx="162.2" cy="21.7" r=".08"/>
<circle cx="164.4" cy="32.9" r=".08"/>
<circle cx="164.4" cy="34.7" r=".08"/>
<circle cx="165.3" cy="20.9" r=".08"/>
<circle cx="166.9" cy="21.7" r=".08"/>
<circle cx="167.1" cy="21.3" r=".08"/>
<circle cx="167.2" cy="20.7" r=".08"/>
<circle cx="178.9" cy="32.9" r=".08"/>
<circle cx="179.6" cy="31.9" r=".08"/>
<circle cx="179.8" cy="28.9" r=".08"/>
<circle cx="181.5" cy="29.7" r=".08"/>
<circle cx="182.3" cy="34.7" r=".08"/>
<circle cx="184.4" cy="28.9" r=".08"/>
<circle cx="185.4" cy="27.3" r=".08"/>
<circle cx="187.1" cy="29.6" r=".08"/>
<circle cx="188.4" cy="29.8" r=".08"/>
<circle cx="70.4" cy="148.7" r=".24"/>
<circle cx="78.4" cy="157.1" r=".24"/>
<circle cx="78.8" cy="158.6" r=".24"/>
<circle cx="80.5" cy="154.3" r=".24"/>
<circle cx="123.9" cy="148.7" r=".24"/>
<circle cx="123.9" cy="154.3" r=".24"/>
<circle cx="52" cy="163.5" r=".24"/>
<circle cx="55.9" cy="164.2" r=".24"/>
<circle cx="60.9" cy="170.9" r=".24"/>
<circle cx="63.9" cy="166.3" r=".24"/>
<circle cx="72.9" cy="163.9" r=".24"/>
<circle cx="77.8" cy="166.4" r=".24"/>
<circle cx="78.4" cy="164.9" r=".24"/>
<circle cx="78.8" cy="163.4" r=".24"/>
<circle cx="70.4" cy="199.9" r=".24"/>
<circle cx="113.8" cy="199.9" r=".24"/>
<circle cx="115.9" cy="197" r=".24"/>
<circle cx="116.6" cy="187.7" r=".24"/>
<circle cx="121.5" cy="190.3" r=".24"/>
<circle cx="130.5" cy="187.9" r=".24"/>
<circle cx="133.5" cy="183.2" r=".24"/>
<circle cx="138.4" cy="189.9" r=".24"/>
<circle cx="142.3" cy="190.6" r=".24"/>
<circle cx="70.4" cy="205.4" r=".24"/>
<circle cx="123.9" cy="205.4" r=".24"/>
</g>
<!-- layer: ID -->
<path d="M172.8 67.6h-2.7v-8.9h16.4v8.9h-3.2M172.8 67.6a1.07 1.07 0 0 0 1 .8 1.07 1.07 0 0 0 1.1-.8M174.9 67.6h6.3M181.2 67.6a1.07 1.07 0 0 0 1 .8 1.07 1.07 0 0 0 1.1-.8" fill="none" stroke="#000" stroke-width=".25"/>
<!-- layer: D -->
<path d="M170 86.4h17.6" fill="none" stroke="#000" stroke-width=".25"/>
<!-- layer: Layer3 -->
<g fill="none" stroke="#00f" stroke-width=".21">
<path d="M165.4 72.2h5.9M172.8 67.7v9.4M172.8 72.2h2.1M174.3 77.1h7.5M174.9 67.7v4.5M176.4 72.2h1.5M178.1 72.5h1.6M181.2 67.7v4.9M181.2 72.5h2.1M182.3 68.5h10.5M183.3 67.7v9.4M184.8 72.5h5.8"/>
<path d="M186.6 67.6h6.2M192.8 67.6v.9M192.8 70v1.5M196.7 64.6h-3.9v1.5"/>
</g>
<g fill="#00f" stroke="#00f" stroke-width=".21">
<path d="M172.8 77.1l1.5-.3v.5z"/>
<path d="M181.8 76.8l1.5 .3-1.5 .2z"/>
<path d="M179.7 72.2l1.5 .3-1.5 .3z"/>
<path d="M183.3 72.5l1.5-.3v.6z"/>
<path d="M174.9 72.2l1.5-.3v.5z"/>
<path d="M171.3 71.9l1.5 .3-1.5 .2z"/>
<path d="M192.8 68.5l.2 1.5h-.5z"/>
<path d="M192.5 66.1h.5l-.2 1.5z"/>
</g>
<path d="M28.5 57.8l-3.1 4.3-1.2-2.2M71.9 59.1l-3.1 4.3-1.2-2.2" fill="none" stroke="#1373e8" stroke-width=".54"/>
<text font-size="6.2" x="85.3" y="161.5" transform="rotate(-90 85.3 161.5)">I</text>
<text font-size="5.8" fill="#f0f" x="135.9" y="229.9">a</text>
<g font-size="5.6">
<text x="178.5" y="248.1">12003-505</text>
<text x="189.2" y="293.6">12003</text>
</g>
<g font-size="4.6" fill="#f0f">
<text x="106.8" y="178.2">C</text>
<text x="107.7" y="179.2">L</text>
<text x="95.5" y="189.9">C</text>
<text x="96.3" y="190.9">L</text>
</g>
<g font-size="4.2" fill="#1373e8">
<text x="56.3" y="5.7">22-01-2026</text>
<text x="22.8" y="6.9">PDTMC</text>
<text x="25.1" y="17.7">Dia 250X160</text>
<text x="26.8" y="22.5">4</text>
<text x="57.6" y="23.1">P5</text>
<text x="92.4" y="20.8">for powder coating finish</text>
<text x="57.8" y="27.9">Hollow</text>
<text x="58.2" y="33">I-12495</text>
<text x="56.9" y="38.2">old</text>
</g>
<g font-size="4.2" fill="#db3425">
<text x="59.9" y="83.3">TOP URGENT</text>
<text x="59.7" y="93.8">Fast Track</text>
</g>
<text font-size="4.1" x="170" y="85.5">DETAIL-I</text>
<g font-size="3.9">
<text x="164" y="45.9">SCALE 1:1</text>
<text x="88.4" y="226.2">SCALE 3:1</text>
</g>
<text font-size="3.8" fill="#f0f" x="113.5" y="142">b</text>
<text font-size="3.5" fill="#1272e8" x="56" y="42.6">05/02/2026</text>
<g font-size="3.5" fill="#1373e8">
<text x="56.5" y="47.1">No</text>
<text x="39.9" y="52.4">By Road</text>
<text x="66.1" y="55.2">-7</text>
</g>
<g font-size="3.5" fill="#f0f">
<text x="97.2" y="64.2">a. Dimension was 7.6</text>
<text x="97.2" y="68.1">b. Wall thickness was 1.8Typ.</text>
<text x="97.2" y="72">c. This drawing supersedes</text>
<text x="100.5" y="76">drawing dated 29/10/2005</text>
</g>
<g font-size="3.3" fill="#f0f">
<text x="95.3" y="119.9">35</text>
<text x="53.7" y="130.7">8</text>
<text x="137.2" y="130.7">9</text>
<text x="69.6" y="138" transform="rotate(5 69.6 138)">15°</text>
<text x="107.2" y="144.2" transform="rotate(-90 107.2 144.2)">1.75</text>
<text x="76.2" y="154.1" transform="rotate(45 76.2 154.1)">R</text>
<text x="55.3" y="161.8" transform="rotate(-85 55.3 161.8)">R</text>
<text x="28.2" y="162.9" transform="rotate(75 28.2 162.9)">3.8</text>
<text x="173.2" y="163.9" transform="rotate(-90 173.2 163.9)">=</text>
<text x="66.1" y="172.2">F</text>
<text x="72.2" y="170.9">F</text>
<text x="184.9" y="179" transform="rotate(-90 184.9 179)">18</text>
<text x="77.7" y="183.9" transform="rotate(-30 77.7 183.9)">30°</text>
<text x="31.9" y="186.8" transform="rotate(-15 31.9 186.8)">9.0R</text>
<text x="64.8" y="186.3">30°</text>
<text x="155.9" y="187.5" transform="rotate(19 155.9 187.5)">9.0R</text>
<text x="173.2" y="192.2" transform="rotate(-90 173.2 192.2)">=</text>
<text x="131.1" y="216.6" transform="rotate(-15 131.1 216.6)">Ø4</text>
<text x="132.8" y="225.9" transform="rotate(-15 132.8 225.9)">Ø7.5</text>
</g>
<text font-size="3.1" fill="#f0f" x="97" y="58.9">REVISION - 1</text>
<g font-size="3.1">
<text x="3.8" y="254.3">1. All dimensions are in millimeter</text>
<text x="3.8" y="257.9">2. For sharp corners radius = 0.3R</text>
<text x="3.8" y="261.4">3. BS EN 755-9:2008 applicable for tolerances - unless mentioned otherwise</text>
<text x="3.7" y="265.1">4. F=full rad, R=0.7rad</text>
<text x="117" y="268.8">Customer :</text>
<text x="3.6" y="273.9">Main visible surf.:- - - - - -</text>
<text x="40.5" y="274.2">C/S Area</text>
<text x="84.4" y="274.3">CCD</text>
<text x="117.2" y="273.7">Description :</text>
<text x="3.7" y="278.6">Sec. visible surf.:</text>
<text x="40.3" y="279.2">Weight kg/m.</text>
<text x="84.5" y="278.9">Alloy</text>
<text x="117.1" y="278.7">Ref. No. :</text>
<text x="175.8" y="278.9">NPE</text>
<text x="195.9" y="278">-</text>
<text x="8.4" y="283.8">Main visible surface</text>
<text x="40.1" y="283.9">General wall thickness</text>
<text x="84" y="283.6">Temper</text>
<text x="117.2" y="283.3">Mating :</text>
<text x="175.3" y="283.6">Appd.</text>
<text x="187.4" y="283.5">Rev</text>
<text x="189.1" y="287.9">Section No.</text>
<text x="199.5" y="283.6">01</text>
<text x="3.7" y="288.4">C/S Length</text>
<text x="23.1" y="288.4">Area/mtr.</text>
<text x="40" y="293.4">Total Internal Perimeter</text>
<text x="40.3" y="288.5">External Perimeter</text>
<text x="84.5" y="288.7">Ext./R</text>
<text x="84.6" y="293.3">No. of cavites</text>
<text x="117" y="288.5">Scale :</text>
<text x="117" y="293.4">Die Criticallity</text>
<text x="130.6" y="288.3">1:1, 3:1</text>
<text x="141.2" y="292.2">-</text>
<text x="147.3" y="288.4">Drawn</text>
<text x="147.5" y="293.3">Date</text>
<text x="159.5" y="288.3">Ravinder</text>
<text x="159.6" y="293.1">11/04/18</text>
</g>
<text font-size="3" fill="#f0f" x="105.7" y="137.5" transform="rotate(-90 105.7 137.5)">±0.2</text>
<g font-size="2.9">
<text x="3.6" y="11.1">*EMAIL THE DESIGN BEFORE MANUFACTURING*</text>
<text x="74.2" y="273.8">183.35</text>
<text x="107.7" y="273.8">35</text>
<text x="74.9" y="278.6">0.496</text>
<text x="106.8" y="278.6">6063</text>
<text x="75.6" y="283.4">1.75</text>
<text x="108.1" y="283.4">T6</text>
<text x="9" y="293.1">91</text>
<text x="76" y="293">106</text>
<text x="76.8" y="288.2">91</text>
</g>
<g font-size="2.7">
<text x="3.7" y="4.9">SUPPLIER</text>
<text x="23.4" y="4.9">-</text>
<text x="39.1" y="4.9">DATE</text>
<text x="55.1" y="4.9">-</text>
<text x="3.7" y="17">DIE SIZE</text>
<text x="23.4" y="17">-</text>
<text x="3.7" y="21.8">No OF CAV</text>
<text x="23.4" y="21.8">-</text>
<text x="39.1" y="21.8">PRESS</text>
<text x="56.2" y="21.8">-</text>
<text x="3.7" y="26.7">SOLID</text>
<text x="23.4" y="26.6">-</text>
<text x="39.1" y="26.7">HOLLOW</text>
<text x="56.2" y="26.7">-</text>
<text x="3.7" y="31.5">BOLSTER No.</text>
<text x="23.4" y="31.5">-</text>
<text x="39.1" y="31.5">INSERT No.</text>
<text x="56.3" y="31.5">-</text>
<text x="3.7" y="40.9">REQUESTED DELIVERY DATE</text>
<text x="3.7" y="36.2">SIZE</text>
<text x="23.5" y="36.4">-</text>
<text x="39.1" y="36.4">SIZE</text>
<text x="56.3" y="36.4">-</text>
<text x="56.3" y="41.2">-</text>
<text x="3.7" y="46.2">3D MODULE FOR SIMULATION</text>
<text x="56.3" y="46.1">-</text>
<text x="3.7" y="51">MODE OF SHIPMENT</text>
<text x="33.6" y="50.9">-</text>
<text x="3.7" y="62">FINISH</text>
<text x="17.3" y="62">Mill</text>
<text x="32.9" y="62">Anodizing</text>
<text x="56.6" y="60.5">Powder</text>
<text x="56.6" y="63.5">coating</text>
<text x="193.1" y="63.8">0,2</text>
<text x="165.7" y="71.4">0,5</text>
<text x="186.6" y="71.7">0,5</text>
<text x="176.1" y="76.2">2,5</text>
</g>
<g font-size="2.6">
<text x="3.7" y="55.9">NOTE:- PROFILE WEIGHT SHOULD START FROM ........ %</text>
<text x="165.9" y="88.9">GULF EXTRUSIONS</text>
<text x="162.2" y="91.4">(IDENTIFICATION MARK)</text>
</g>
<text font-size="2.6" fill="#f0f" x="111.1" y="144.2" transform="rotate(-90 111.1 144.2)">(Typ.)</text>
<text font-size="2.3" fill="#f0f" x="118.6" y="58.7">DATED:-11/04/2018</text>
<g font-size="2.2" fill="#f00">
<text x="161.8" y="254.2">P.O.Box-5598, DUBAI- United Arab Emirates</text>
<text x="161.8" y="262">Email:mail@gulfex.com Web:www.gulfex.com</text>
<text x="161.9" y="258.4">Tel +9714 8846146</text>
<text x="180.9" y="258.4">Fax +9714 8846830</text>
</g>
</svg>
